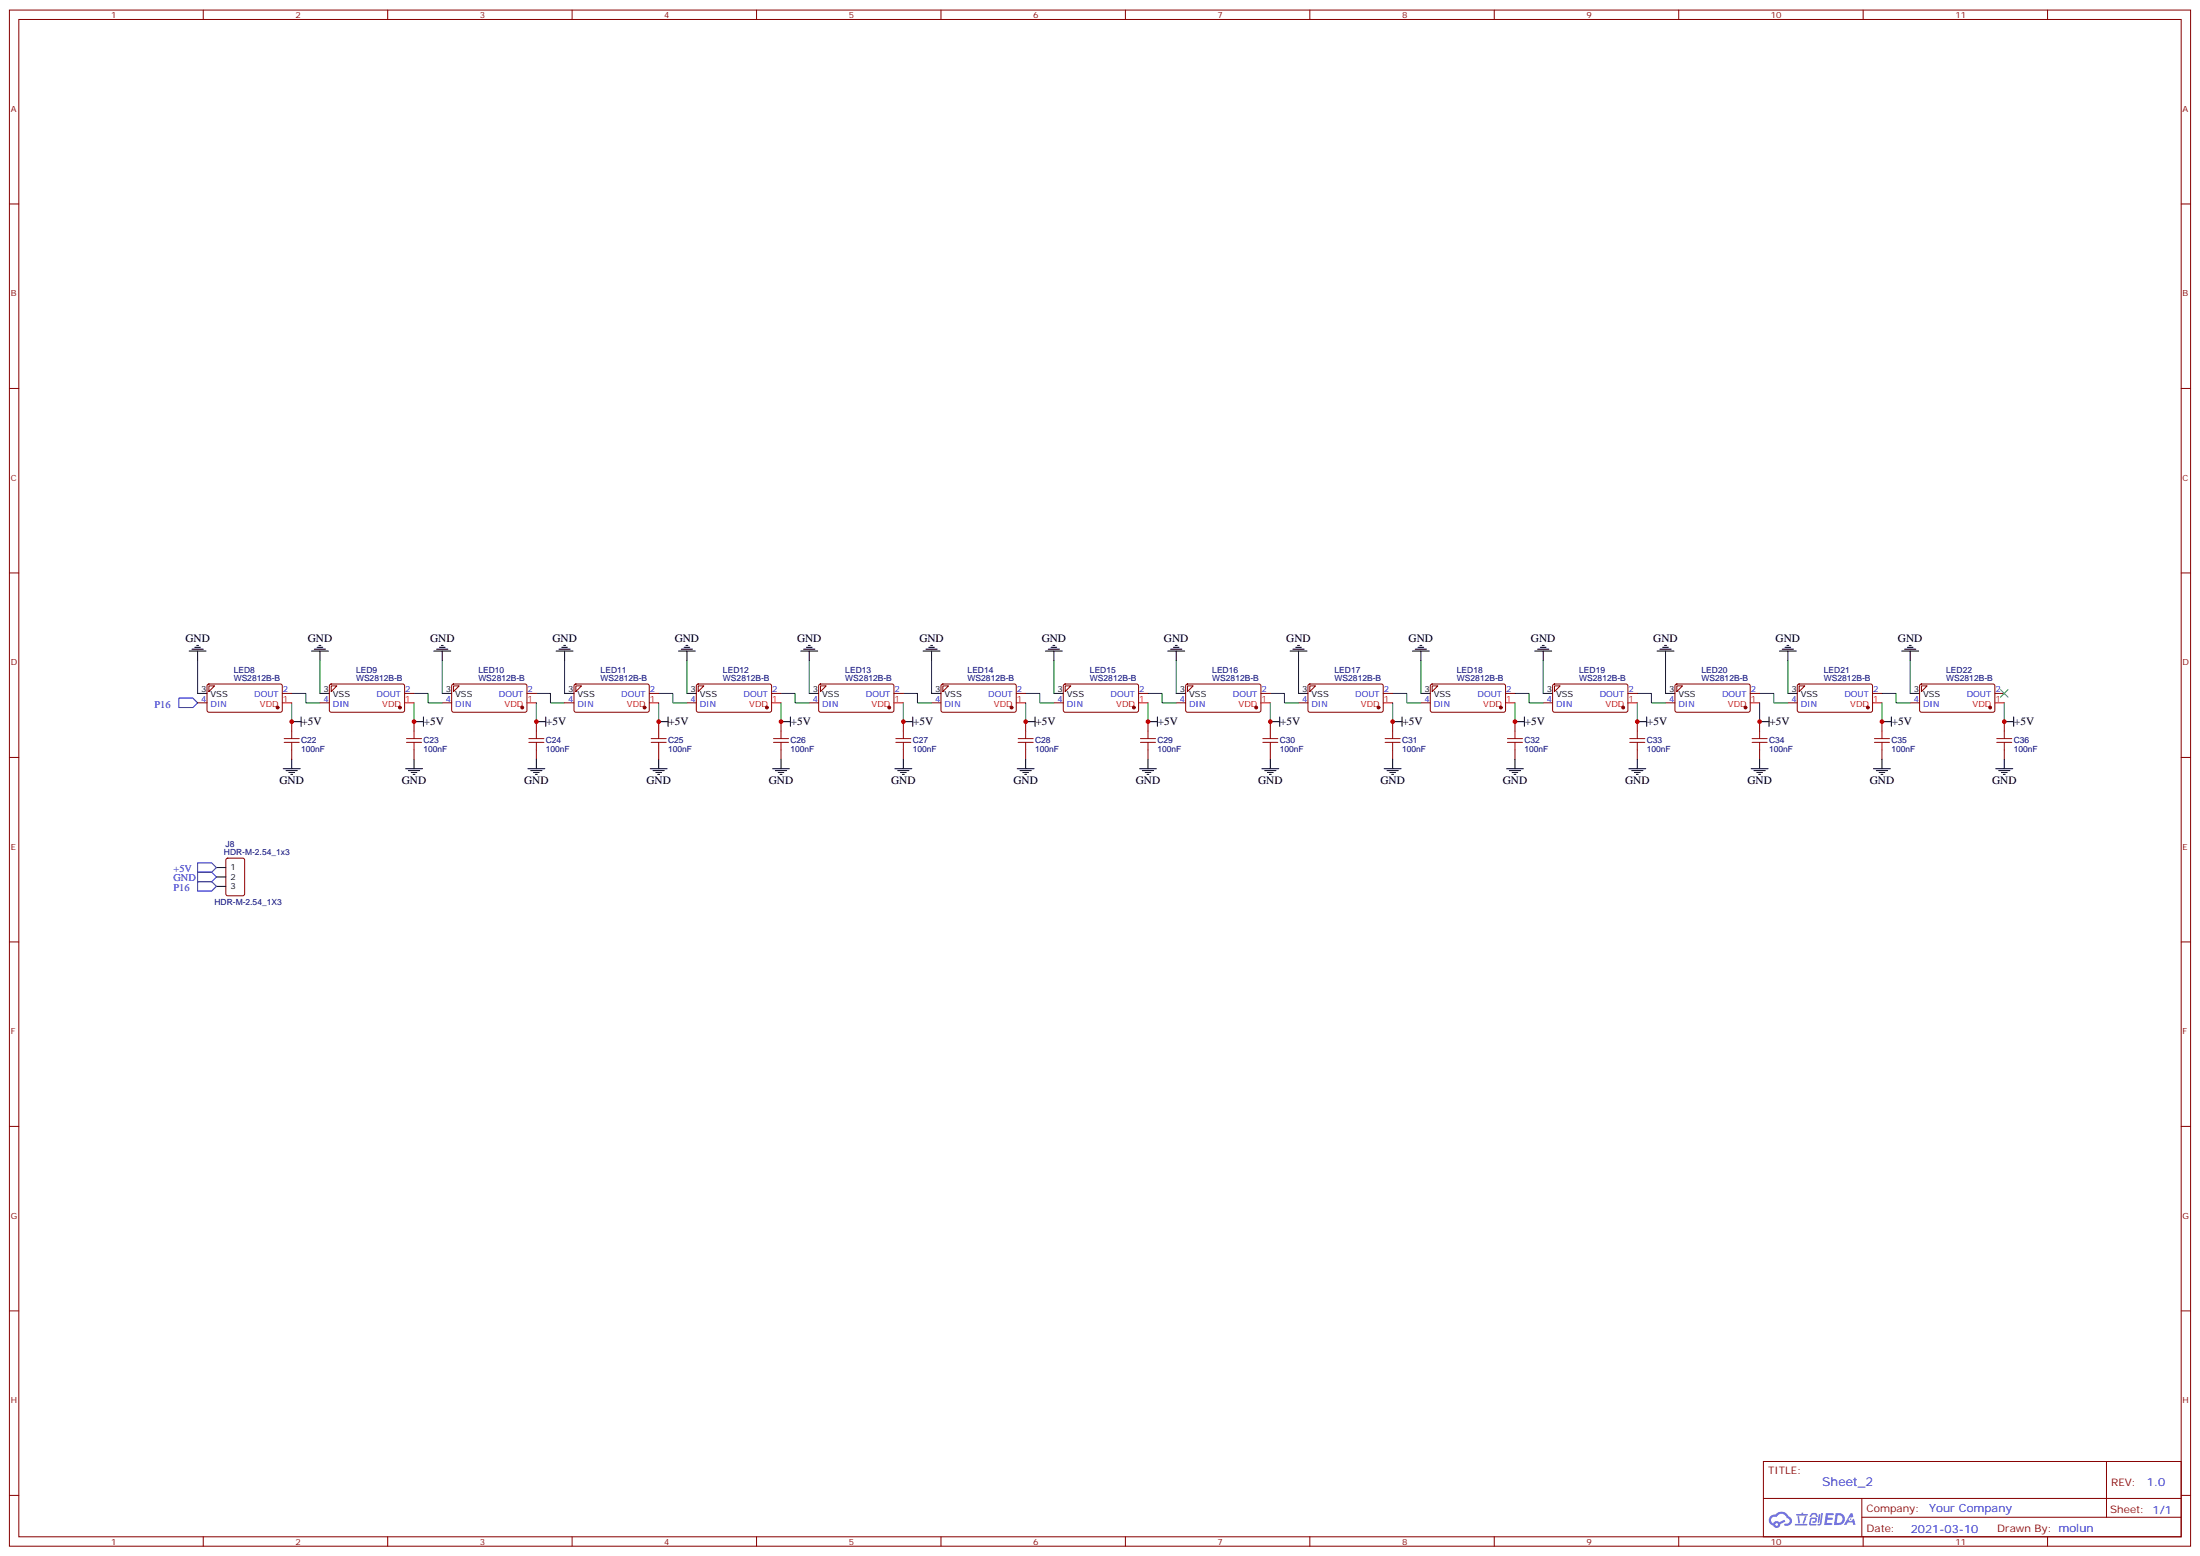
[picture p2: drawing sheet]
<svg xmlns="http://www.w3.org/2000/svg" width="825mm" height="583mm" viewBox="0 0 825 583" stroke-linecap="round" stroke-linejoin="round" font-family="sans-serif">
<g fill="none" stroke="#870000" stroke-width=".37">
<path d="M3.5 3.8h817.8v575.7h-817.8zM7.1 7.3h810.6v568.7h-810.6zM76.2 3.8v3.5M145.3 3.8v3.5M214.5 3.8v3.5M283.6 3.8v3.5M352.8 3.8v3.5M421.9 3.8v3.5M491.1 3.8v3.5M560.2 3.8v3.5M629.4 3.8v3.5M698.5 3.8v3.5"/>
<path d="M767.6 3.8v3.5M3.5 76.4h3.6M817.7 76.4h3.6M3.5 145.6h3.6M817.7 145.6h3.6M3.5 214.7h3.6M817.7 214.7h3.6M3.5 283.9h3.6M817.7 283.9h3.6M3.5 353h3.6M817.7 353h3.6M3.5 422.2h3.6"/>
<path d="M817.7 422.2h3.6M3.5 491.3h3.6M817.7 491.3h3.6M661.1 547.8h156.6v28.2h-156.6zM789.7 547.8v20.9M3.5 560.5h3.6M76.2 576v3.5M145.3 576v3.5M214.5 576v3.5M283.6 576v3.5M352.8 576v3.5M421.9 576v3.5"/>
<path d="M491.1 576v3.5M560.2 576v3.5M629.4 576v3.5M661.1 561.6h156.5M698 568.7h119.6M698 561.6v14.1M698.5 576v3.5M767.6 576v3.5M817.7 560.5h3.6"/>
</g>
<g fill="#5487ff">
<path d="M684.5 567.1l2.9 .2-.1 .5-2 .1-.1 .9h1.6l.4 .4-.4 .4h-1.7l-.2 1.2h1.8l.2 .4-.1 .3-2.9 .1z"/>
<path d="M693.8 567.1h.7l.3 1.4-.6 .3a.74 .74 0 0 0-1.1 .3 .74 .74 0 0 0 .5 1 .74 .74 0 0 0 .9-.6l.5-.3 .7 2.3h-.9l-.2-.9h-1.9l-.5 .9h-.9z"/>
<path d="M681.9 567.5h.6l-.4 3a.31 .31 0 0 1-.3 .2 .31 .31 0 0 1-.3-.3z"/>
<path d="M682.8 567.1h.6l-.5 3.9a.89 .89 0 0 1-.7 .7 .89 .89 0 0 1-.9-.3l1-.4z"/>
<path d="M679.2 567.2l1.8-.1 .4 1.4-.5 .1-.5-1-.8 .1-.6 .9-.6-.1z"/>
<path d="M678.8 568.9l1.8-.2a1.1 1.1 0 0 1 .5 1.1 1.1 1.1 0 0 1-.8 .9h-.6a.29 .29 0 0 1-.3-.3 .29 .29 0 0 1 .3-.3h.7l.2-.8-1.4 .1-.4 1.7 1.9 .1a.29 .29 0 0 1 .3 .3 .29 .29 0 0 1-.3 .2h-2l-.4-.3z"/>
<path d="M672.9 571.2h4.4a.3 .3 0 0 1 .3 .3 .3 .3 0 0 1-.3 .2h-4.3z"/>
<path d="M676.7 568.2h.6a3.6 3.6 0 0 1-1.2 2.8l-.2-.2z"/>
<path d="M673.9 568.3h.6l.3 2.4-.3 .3-.3-.2z"/>
<path d="M673.5 567.4h1.9l.2-.5h.5l-.1 .5h1.5a.29 .29 0 0 1 .3 .4 .29 .29 0 0 1-.3 .2h-3.9z"/>
<path d="M688.2 567.1l-.6 4.5h1.4a2.27 2.27 0 0 0 2.7-2.3 2.27 2.27 0 0 0-2.7-2.2zM689 567.9a1.54 1.54 0 0 1 1.8 1.7 1.54 1.54 0 0 1-2.2 1.2z"/>
<path d="M663.8 568.2a2.09 2.09 0 0 0 1 3.6 1.37 1.37 0 0 0 1.5 .9 1.37 1.37 0 0 0 1.1-1.4l2-1-.5-.7-1.8 .9a1.4 1.4 0 0 0-2.3 .4 1.32 1.32 0 0 1-.6-1.8 1.32 1.32 0 0 1 1.9-.5 2.02 2.02 0 0 1 2-1.2 2.02 2.02 0 0 1 1.8 1.6 1.09 1.09 0 0 1 1 1.4 1.09 1.09 0 0 1-1.5 .6 .41 .41 0 0 0-.5 .4 .41 .41 0 0 0 .4 .5 1.89 1.89 0 0 0 2.4-1.2 1.89 1.89 0 0 0-1.2-2.4 2.98 2.98 0 0 0-5-.7l-1 .2zM665.6 571.4a.52 .52 0 0 1 1 0 .52 .52 0 0 1-1 0z"/>
<circle cx="693.8" cy="569.4" r=".28"/>
</g>
<path d="M67 261.7h5.3l1.8 1.7-1.8 1.8h-5.3zM74.1 323.4h5.3l1.7 1.8-1.7 1.7h-5.3zM74.1 326.9h5.3l1.7 1.8-1.7 1.7h-5.3zM74.1 330.4h5.3l1.7 1.8-1.7 1.8h-5.3z" fill="none" stroke="#00f" stroke-width=".37"/>
<g fill="none" stroke="#000" stroke-width=".37">
<path d="M70.9 244h6.4M72 243.3h4.2M73 242.6h2.1M73.7 241.9h.7M74.1 244v3.5M74.1 259.9h3.5M116.8 244h6.3M117.8 243.3h4.3M118.9 242.6h2.1M119.6 241.9h.7M119.9 259.9h3.6M119.9 244v3.5"/>
<path d="M162.6 244h6.4M163.7 243.3h4.2M164.7 242.6h2.2M165.5 241.9h.7M165.8 259.9h3.5M165.8 244v3.5M208.5 244h6.3M209.5 243.3h4.3M210.6 242.6h2.1M211.3 241.9h.7M211.7 259.9h3.5M211.7 244v3.5"/>
<path d="M254.4 244h6.3M255.4 243.3h4.2M256.5 242.6h2.1M257.2 241.9h.7M257.5 259.9h3.6M257.5 244v3.5M300.2 244h6.4M301.3 243.3h4.2M302.3 242.6h2.1M303 241.9h.7M303.4 259.9h3.5M303.4 244v3.5"/>
<path d="M346.1 244h6.3M347.1 243.3h4.3M348.2 242.6h2.1M348.9 241.9h.7M349.2 259.9h3.6M349.2 244v3.5M391.9 244h6.4M393 243.3h4.2M394.1 242.6h2.1M394.8 241.9h.7M395.1 259.9h3.5M395.1 244v3.5"/>
<path d="M437.8 244h6.3M438.9 243.3h4.2M439.9 242.6h2.1M440.6 241.9h.7M441 259.9h3.5M441 244v3.5M483.7 244h6.3M484.7 243.3h4.2M485.8 242.6h2.1M486.5 241.9h.7M486.8 259.9h3.6M486.8 244v3.5"/>
<path d="M529.5 244h6.4M530.6 243.3h4.2M531.6 242.6h2.2M532.3 241.9h.7M532.7 259.9h3.5M532.7 244v3.5M575.4 244h6.3M576.4 243.3h4.3M577.5 242.6h2.1M578.2 241.9h.7M578.6 259.9h3.5M578.6 244v3.5"/>
<path d="M621.2 244h6.4M622.3 243.3h4.2M623.4 242.6h2.1M624.1 241.9h.7M624.4 259.9h3.5M624.4 244v3.5M667.1 244h6.4M668.2 243.3h4.2M669.2 242.6h2.1M669.9 241.9h.7M670.3 259.9h3.5M670.3 244v3.5"/>
<path d="M713 244h6.3M714 243.3h4.3M715.1 242.6h2.1M715.8 241.9h.7M716.1 259.9h3.6M716.1 244v3.5M109.4 270.5h3.5M112.9 268.7v3.5M155.2 270.5h3.5M158.7 268.7v3.5M201.1 270.5h3.5M204.6 268.7v3.5"/>
<path d="M246.9 270.5h3.6M250.5 268.7v3.5M292.8 270.5h3.5M296.3 268.7v3.5M338.7 270.5h3.5M342.2 268.7v3.5M384.5 270.5h3.6M388.1 268.7v3.5M430.4 270.5h3.5M433.9 268.7v3.5M476.2 270.5h3.6M479.8 268.7v3.5"/>
<path d="M522.1 270.5h3.5M525.6 268.7v3.5M568 270.5h3.5M571.5 268.7v3.5M613.8 270.5h3.6M617.4 268.7v3.5M659.7 270.5h3.5M663.2 268.7v3.5M705.6 270.5h3.5M709.1 268.7v3.5M751.4 270.5h3.5M754.9 268.7v3.5"/>
<path d="M106.2 288.1h6.3M107.2 288.8h4.3M108.3 289.5h2.1M109 290.2h.7M109.4 284.6v3.5M152 288.1h6.4M153.1 288.8h4.2M154.2 289.5h2.1M154.9 290.2h.7M155.2 284.6v3.5M197.9 288.1h6.4M199 288.8h4.2"/>
<path d="M200 289.5h2.1M200.7 290.2h.7M201.1 284.6v3.5M243.8 288.1h6.3M244.8 288.8h4.3M245.9 289.5h2.1M246.6 290.2h.7M246.9 284.6v3.5M289.6 288.1h6.4M290.7 288.8h4.2M291.7 289.5h2.2M292.5 290.2h.7"/>
<path d="M292.8 284.6v3.5M335.5 288.1h6.3M336.5 288.8h4.3M337.6 289.5h2.1M338.3 290.2h.7M338.7 284.6v3.5M381.4 288.1h6.3M382.4 288.8h4.2M383.5 289.5h2.1M384.2 290.2h.7M384.5 284.6v3.5M427.2 288.1h6.4"/>
<path d="M428.3 288.8h4.2M429.3 289.5h2.1M430 290.2h.7M430.4 284.6v3.5M473.1 288.1h6.3M474.1 288.8h4.3M475.2 289.5h2.1M475.9 290.2h.7M476.2 284.6v3.5M518.9 288.1h6.4M520 288.8h4.2M521.1 289.5h2.1"/>
<path d="M521.8 290.2h.7M522.1 284.6v3.5M564.8 288.1h6.3M565.9 288.8h4.2M566.9 289.5h2.1M567.6 290.2h.7M568 284.6v3.5M610.7 288.1h6.3M611.7 288.8h4.2M612.8 289.5h2.1M613.5 290.2h.7M613.8 284.6v3.5"/>
<path d="M656.5 288.1h6.4M657.6 288.8h4.2M658.6 289.5h2.2M659.3 290.2h.7M659.7 284.6v3.5M702.4 288.1h6.3M703.4 288.8h4.3M704.5 289.5h2.1M705.2 290.2h.7M705.6 284.6v3.5M748.2 288.1h6.4M749.3 288.8h4.2"/>
<path d="M750.4 289.5h2.1M751.1 290.2h.7M751.4 284.6v3.5M81.1 332.2h3.6M81.1 325.2h3.6M81.1 328.7h3.6"/>
</g>
<g fill="none" stroke="#008700" stroke-width=".37">
<path d="M74.1 247.5v12.4M109.4 259.9h5.3v3.5h5.2M119.9 247.5v12.4M155.2 259.9h5.3v3.5h5.3M165.8 247.5v12.4M201.1 259.9h5.3v3.5h5.3M211.7 247.5v12.4M246.9 259.9h5.3v3.5h5.3M257.5 247.5v12.4M292.8 259.9h5.3v3.5h5.3M303.4 247.5v12.4M338.7 259.9h5.3v3.5h5.2"/>
<path d="M349.2 247.5v12.4M384.5 259.9h5.3v3.5h5.3M395.1 247.5v12.4M430.4 259.9h5.3v3.5h5.3M441 247.5v12.4M476.2 259.9h5.3v3.5h5.3M486.8 247.5v12.4M522.1 259.9h5.3v3.5h5.3M532.7 247.5v12.4M568 259.9h5.3v3.5h5.3M578.6 247.5v12.4M613.8 259.9h5.3v3.5h5.3"/>
<path d="M624.4 247.5v12.4M659.7 259.9h5.3v3.5h5.3M670.3 247.5v12.4M705.6 259.9h5.2v3.5h5.3M716.1 247.5v12.4M109.4 263.4v7.1M155.2 263.4v7.1M201.1 263.4v7.1M246.9 263.4v7.1M292.8 263.4v7.1M338.7 263.4v7.1M384.5 263.4v7.1"/>
<path d="M430.4 263.4v7.1M476.2 263.4v7.1M522.1 263.4v7.1M568 263.4v7.1M613.8 263.4v7.1M659.7 263.4v7.1M705.6 263.4v7.1M751.4 263.4v7.1"/>
</g>
<g fill="none" stroke="#870000" stroke-width=".37">
<path d="M77.8 256.6l.5-.2h27.1l.4 .7v9.4l-.7 .4h-27.1l-.4-.7v-9.1zM78.3 257.1h2.1l-2.1 2.1zM105.8 259.9h3.6M123.7 256.6l.5-.2h27.1l.4 .7-.1 9.4-.6 .4h-27.1l-.4-.7v-9.1zM124.2 257.1h2.1l-2.1 2.1zM151.7 259.9h3.5M169.6 256.6l.4-.2h27.1l.5 .7-.1 9.4-.7 .4h-27l-.5-.7v-9.1zM170 257.1h2.2l-2.2 2.1zM197.6 259.9h3.5M215.4 256.6l.5-.2h27.1l.4 .7v9.4l-.7 .4h-27.1l-.4-.7v-9.1zM215.9 257.1h2.1l-2.1 2.1zM243.4 259.9h3.5"/>
<path d="M261.3 256.6l.5-.2h27l.5 .7-.1 9.4-.6 .4h-27.1l-.4-.7v-9.1zM261.8 257.1h2.1l-2.1 2.1zM289.3 259.9h3.5M307.2 256.6l.4-.2h27.1l.4 .7v9.4l-.7 .4h-27.1l-.4-.7v-9.1zM307.6 257.1h2.1l-2.1 2.1zM335.1 259.9h3.6M353 256.6l.5-.2h27.1l.4 .7-.1 9.4-.6 .4h-27.1l-.4-.7v-9.1zM353.5 257.1h2.1l-2.1 2.1zM381 259.9h3.5M398.9 256.6l.4-.2h27.1l.5 .7-.1 9.4-.6 .4h-27.1l-.5-.7v-9.1zM399.3 257.1h2.2l-2.2 2.1zM426.9 259.9h3.5"/>
<path d="M444.7 256.6l.5-.2h27.1l.4 .7v9.4l-.7 .4h-27.1l-.4-.7v-9.1zM445.2 257.1h2.1l-2.1 2.1zM472.7 259.9h3.5M490.6 256.6l.5-.2h27.1l.4 .7-.1 9.4-.6 .4h-27.1l-.4-.7v-9.1zM491.1 257.1h2.1l-2.1 2.1zM518.6 259.9h3.5M536.5 256.6l.4-.2h27.1l.4 .7v9.4l-.7 .4h-27l-.5-.7v-9.1zM536.9 257.1h2.1l-2.1 2.1zM564.4 259.9h3.6M582.3 256.6l.5-.2h27.1l.4 .7-.1 9.4-.6 .4h-27.1l-.4-.7v-9.1zM582.8 257.1h2.1l-2.1 2.1zM610.3 259.9h3.5"/>
<path d="M628.2 256.6l.4-.2h27.1l.5 .7-.1 9.4-.6 .4h-27.1l-.5-.7v-9.1zM628.6 257.1h2.2l-2.2 2.1zM656.2 259.9h3.5M674 256.6l.5-.2h27.1l.4 .7v9.4l-.7 .4h-27.1l-.4-.7v-9.1zM674.5 257.1h2.1l-2.1 2.1zM702 259.9h3.6M719.9 256.6l.5-.2h27.1l.4 .7-.1 9.4-.6 .4h-27.1l-.4-.7v-9.1zM720.4 257.1h2.1l-2.1 2.1zM747.9 259.9h3.5M74.1 263.4h3.5M109.4 270.5v3.5M119.9 263.4h3.6"/>
<path d="M155.2 270.5v3.5M165.8 263.4h3.5M201.1 270.5v3.5M211.7 263.4h3.5M246.9 270.5v3.5M257.5 263.4h3.6M292.8 270.5v3.5M303.4 263.4h3.5M338.7 270.5v3.5M349.2 263.4h3.6M384.5 270.5v3.5M395.1 263.4h3.5"/>
<path d="M430.4 270.5v3.5M441 263.4h3.5M476.2 270.5v3.5M486.8 263.4h3.6M522.1 270.5v3.5M532.7 263.4h3.5M568 270.5v3.5M578.6 263.4h3.5M613.8 270.5v3.5M624.4 263.4h3.5M659.7 270.5v3.5M670.3 263.4h3.5"/>
<path d="M705.6 270.5v3.5M716.1 263.4h3.6M751.4 270.5v3.5M109.4 281.1v3.5M155.2 281.1v3.5M201.1 281.1v3.5M246.9 281.1v3.5M292.8 281.1v3.5M338.7 281.1v3.5M384.5 281.1v3.5M430.4 281.1v3.5M476.2 281.1v3.5"/>
<path d="M522.1 281.1v3.5M568 281.1v3.5M613.8 281.1v3.5M659.7 281.1v3.5M705.6 281.1v3.5M751.4 281.1v3.5M84.9 321.8l.5-.2h5.6l.7 .5v12.9l-.4 .7h-5.9l-.7-.4v-13z"/>
</g>
<g fill="none" stroke="#f00" stroke-width=".37">
<path d="M105.8 263.4h3.6M151.7 263.4h3.5M197.6 263.4h3.5M243.4 263.4h3.5M289.3 263.4h3.5M335.1 263.4h3.6M381 263.4h3.5M426.9 263.4h3.5M472.7 263.4h3.5M518.6 263.4h3.5M564.4 263.4h3.6M610.3 263.4h3.5"/>
<path d="M656.2 263.4h3.5M702 263.4h3.6M747.9 263.4h3.5"/>
</g>
<g fill="#870000" stroke="#870000" stroke-width=".37">
<circle cx="746.1" cy="265.2" r=".53"/>
<circle cx="700.3" cy="265.2" r=".53"/>
<circle cx="654.4" cy="265.2" r=".53"/>
<circle cx="608.5" cy="265.2" r=".53"/>
<circle cx="562.7" cy="265.2" r=".53"/>
<circle cx="516.8" cy="265.2" r=".53"/>
<circle cx="471" cy="265.2" r=".53"/>
<circle cx="425.1" cy="265.2" r=".53"/>
<circle cx="379.2" cy="265.2" r=".53"/>
<circle cx="333.4" cy="265.2" r=".53"/>
<circle cx="287.5" cy="265.2" r=".53"/>
<circle cx="241.7" cy="265.2" r=".53"/>
<circle cx="195.8" cy="265.2" r=".53"/>
<circle cx="149.9" cy="265.2" r=".53"/>
<circle cx="104.1" cy="265.2" r=".53"/>
</g>
<g fill="none" stroke="#a10000" stroke-width=".37">
<path d="M106.5 278.2h5.7M106.5 276.8h5.7M109.4 274v2.8M109.4 278.2v2.9M152.4 278.2h5.6M152.4 276.8h5.6M155.2 274v2.8M155.2 278.2v2.9M198.3 278.2h5.6M198.3 276.8h5.6M201.1 274v2.8M201.1 278.2v2.9"/>
<path d="M244.1 278.2h5.7M244.1 276.8h5.7M246.9 274v2.8M246.9 278.2v2.9M290 278.2h5.6M290 276.8h5.6M292.8 274v2.8M292.8 278.2v2.9M335.8 278.2h5.7M335.8 276.8h5.7M338.7 274v2.8M338.7 278.2v2.9"/>
<path d="M381.7 278.2h5.6M381.7 276.8h5.6M384.5 274v2.8M384.5 278.2v2.9M427.6 278.2h5.6M427.6 276.8h5.6M430.4 274v2.8M430.4 278.2v2.9M473.4 278.2h5.7M473.4 276.8h5.7M476.2 274v2.8M476.2 278.2v2.9"/>
<path d="M519.3 278.2h5.6M519.3 276.8h5.6M522.1 274v2.8M522.1 278.2v2.9M565.1 278.2h5.7M565.1 276.8h5.7M568 274v2.8M568 278.2v2.9M611 278.2h5.7M611 276.8h5.7M613.8 274v2.8M613.8 278.2v2.9"/>
<path d="M656.9 278.2h5.6M656.9 276.8h5.6M659.7 274v2.8M659.7 278.2v2.9M702.7 278.2h5.7M702.7 276.8h5.7M705.6 274v2.8M705.6 278.2v2.9M748.6 278.2h5.6M748.6 276.8h5.6M751.4 274v2.8M751.4 278.2v2.9"/>
</g>
<path d="M750 258.5l2.8 2.8M752.8 258.5l-2.8 2.8" fill="none" stroke="#3c3" stroke-width=".37"/>
<g fill="#c00">
<circle cx="751.4" cy="270.5" r=".88"/>
<circle cx="705.6" cy="270.5" r=".88"/>
<circle cx="659.7" cy="270.5" r=".88"/>
<circle cx="613.8" cy="270.5" r=".88"/>
<circle cx="568" cy="270.5" r=".88"/>
<circle cx="522.1" cy="270.5" r=".88"/>
<circle cx="476.3" cy="270.5" r=".88"/>
<circle cx="430.4" cy="270.5" r=".88"/>
<circle cx="384.5" cy="270.5" r=".88"/>
<circle cx="338.7" cy="270.5" r=".88"/>
<circle cx="292.8" cy="270.5" r=".88"/>
<circle cx="246.9" cy="270.5" r=".88"/>
<circle cx="201.1" cy="270.5" r=".88"/>
<circle cx="155.2" cy="270.5" r=".88"/>
<circle cx="109.4" cy="270.5" r=".88"/>
</g>
<text font-size="4.6" fill="#00f" x="683.2" y="556.8">Sheet_2</text>
<g font-size="4.2">
<text x="69.5" y="240.8">GND</text>
<text x="115.4" y="240.8">GND</text>
<text x="161.2" y="240.8">GND</text>
<text x="207.1" y="240.8">GND</text>
<text x="252.9" y="240.8">GND</text>
<text x="298.8" y="240.8">GND</text>
<text x="344.7" y="240.8">GND</text>
<text x="390.5" y="240.8">GND</text>
<text x="436.4" y="240.8">GND</text>
<text x="482.3" y="240.8">GND</text>
<text x="528.1" y="240.8">GND</text>
<text x="574" y="240.8">GND</text>
<text x="619.8" y="240.8">GND</text>
<text x="665.7" y="240.8">GND</text>
<text x="711.6" y="240.8">GND</text>
<text x="113.1" y="271.9">+5V</text>
<text x="158.9" y="271.9">+5V</text>
<text x="204.8" y="271.9">+5V</text>
<text x="250.7" y="271.9">+5V</text>
<text x="296.5" y="271.9">+5V</text>
<text x="342.4" y="271.9">+5V</text>
<text x="388.2" y="271.9">+5V</text>
<text x="434.1" y="271.9">+5V</text>
<text x="480" y="271.9">+5V</text>
<text x="525.8" y="271.9">+5V</text>
<text x="571.7" y="271.9">+5V</text>
<text x="617.5" y="271.9">+5V</text>
<text x="663.4" y="271.9">+5V</text>
<text x="709.3" y="271.9">+5V</text>
<text x="755.1" y="271.9">+5V</text>
<text x="104.8" y="293.8">GND</text>
<text x="150.6" y="293.8">GND</text>
<text x="196.5" y="293.8">GND</text>
<text x="242.4" y="293.8">GND</text>
<text x="288.2" y="293.8">GND</text>
<text x="334.1" y="293.8">GND</text>
<text x="379.9" y="293.8">GND</text>
<text x="425.8" y="293.8">GND</text>
<text x="471.7" y="293.8">GND</text>
<text x="517.5" y="293.8">GND</text>
<text x="563.4" y="293.8">GND</text>
<text x="609.2" y="293.8">GND</text>
<text x="655.1" y="293.8">GND</text>
<text x="701" y="293.8">GND</text>
<text x="746.8" y="293.8">GND</text>
</g>
<g font-size="4.2" fill="#00f">
<text x="804.9" y="557">1.0</text>
<text x="723.3" y="566.6">Your Company</text>
<text x="716.4" y="574.4">2021-03-10</text>
</g>
<g font-size="3.9" fill="#00f">
<text x="57.9" y="265.2">P16</text>
<text x="65" y="326.7">+5V</text>
<text x="65" y="330.3">GND</text>
<text x="65" y="333.8">P16</text>
</g>
<g font-size="3.9" fill="#800">
<text x="662.9" y="552.3">TITLE:</text>
<text x="791.5" y="557">REV:</text>
<text x="699.8" y="566.5">Company:</text>
<text x="791.1" y="567.2">Sheet: 1/1</text>
<text x="699.8" y="574.2">Date:</text>
<text x="748.8" y="574.3">Drawn By: molun</text>
</g>
<g font-size="3.2" fill="#800">
<text x="41.6" y="6.8">1</text>
<text x="110.8" y="6.8">2</text>
<text x="179.9" y="6.8">3</text>
<text x="249.1" y="6.8">4</text>
<text x="318.2" y="6.8">5</text>
<text x="387.3" y="6.8">6</text>
<text x="456.5" y="6.8">7</text>
<text x="525.6" y="6.8">8</text>
<text x="594.8" y="6.8">9</text>
<text x="663.9" y="6.8">10</text>
<text x="733.1" y="6.8">11</text>
<text x="4.1" y="41.9">A</text>
<text x="818.3" y="41.9">A</text>
<text x="4.1" y="111">B</text>
<text x="818.3" y="111">B</text>
<text x="4.1" y="180.2">C</text>
<text x="818.3" y="180.2">C</text>
<text x="4.1" y="249.3">D</text>
<text x="818.3" y="249.3">D</text>
<text x="4.1" y="318.5">E</text>
<text x="818.3" y="318.5">E</text>
<text x="4.1" y="387.6">F</text>
<text x="818.3" y="387.6">F</text>
<text x="4.1" y="456.7">G</text>
<text x="818.3" y="456.7">G</text>
<text x="4.1" y="525.9">H</text>
<text x="818.3" y="525.9">H</text>
<text x="41.6" y="579">1</text>
<text x="110.8" y="579">2</text>
<text x="179.9" y="579">3</text>
<text x="249.1" y="579">4</text>
<text x="318.2" y="579">5</text>
<text x="387.3" y="579">6</text>
<text x="456.5" y="579">7</text>
<text x="525.6" y="579">8</text>
<text x="594.8" y="579">9</text>
<text x="663.9" y="579">10</text>
<text x="733.1" y="579">11</text>
</g>
<g font-size="3.2" fill="#000080">
<text x="87.6" y="255.3">WS2812B-B</text>
<text x="87.6" y="252.1">LED8</text>
<text x="133.5" y="255.3">WS2812B-B</text>
<text x="133.5" y="252.1">LED9</text>
<text x="179.3" y="255.3">WS2812B-B</text>
<text x="179.3" y="252.1">LED10</text>
<text x="225.2" y="255.3">WS2812B-B</text>
<text x="225.2" y="252.1">LED11</text>
<text x="271.1" y="255.3">WS2812B-B</text>
<text x="271.1" y="252.1">LED12</text>
<text x="316.9" y="255.3">WS2812B-B</text>
<text x="316.9" y="252.1">LED13</text>
<text x="362.8" y="255.3">WS2812B-B</text>
<text x="362.8" y="252.1">LED14</text>
<text x="408.6" y="255.3">WS2812B-B</text>
<text x="408.6" y="252.1">LED15</text>
<text x="454.5" y="255.3">WS2812B-B</text>
<text x="454.5" y="252.1">LED16</text>
<text x="500.4" y="255.3">WS2812B-B</text>
<text x="500.4" y="252.1">LED17</text>
<text x="546.2" y="255.3">WS2812B-B</text>
<text x="546.2" y="252.1">LED18</text>
<text x="592.1" y="255.3">WS2812B-B</text>
<text x="592.1" y="252.1">LED19</text>
<text x="637.9" y="255.3">WS2812B-B</text>
<text x="637.9" y="252.1">LED20</text>
<text x="683.8" y="255.3">WS2812B-B</text>
<text x="683.8" y="252.1">LED21</text>
<text x="729.7" y="255.3">WS2812B-B</text>
<text x="729.7" y="252.1">LED22</text>
<text x="112.9" y="281.9">100nF</text>
<text x="112.9" y="278.6">C22</text>
<text x="158.7" y="281.9">100nF</text>
<text x="158.7" y="278.6">C23</text>
<text x="204.6" y="281.9">100nF</text>
<text x="204.6" y="278.6">C24</text>
<text x="250.5" y="281.9">100nF</text>
<text x="250.5" y="278.6">C25</text>
<text x="296.3" y="281.9">100nF</text>
<text x="296.3" y="278.6">C26</text>
<text x="342.2" y="281.9">100nF</text>
<text x="342.2" y="278.6">C27</text>
<text x="388.1" y="281.9">100nF</text>
<text x="388.1" y="278.6">C28</text>
<text x="433.9" y="281.9">100nF</text>
<text x="433.9" y="278.6">C29</text>
<text x="479.8" y="281.9">100nF</text>
<text x="479.8" y="278.6">C30</text>
<text x="525.6" y="281.9">100nF</text>
<text x="525.6" y="278.6">C31</text>
<text x="571.5" y="281.9">100nF</text>
<text x="571.5" y="278.6">C32</text>
<text x="617.4" y="281.9">100nF</text>
<text x="617.4" y="278.6">C33</text>
<text x="663.2" y="281.9">100nF</text>
<text x="663.2" y="278.6">C34</text>
<text x="709.1" y="281.9">100nF</text>
<text x="709.1" y="278.6">C35</text>
<text x="754.9" y="281.9">100nF</text>
<text x="754.9" y="278.6">C36</text>
<text x="84.6" y="317.4">J8</text>
<text x="83.9" y="320.6">HDR-M-2.54_1x3</text>
<text x="80.4" y="339.3">HDR-M-2.54_1X3</text>
</g>
<g font-size="3.2" fill="#00f">
<text x="75.4" y="263.1">4</text>
<text x="95.3" y="261.3">DOUT</text>
<text x="106" y="259.5">2</text>
<text x="121.3" y="263.1">4</text>
<text x="141.2" y="261.3">DOUT</text>
<text x="151.9" y="259.5">2</text>
<text x="167.1" y="263.1">4</text>
<text x="187" y="261.3">DOUT</text>
<text x="197.7" y="259.5">2</text>
<text x="213" y="263.1">4</text>
<text x="232.9" y="261.3">DOUT</text>
<text x="243.6" y="259.5">2</text>
<text x="258.9" y="263.1">4</text>
<text x="278.8" y="261.3">DOUT</text>
<text x="289.5" y="259.5">2</text>
<text x="304.7" y="263.1">4</text>
<text x="324.6" y="261.3">DOUT</text>
<text x="335.3" y="259.5">2</text>
<text x="350.6" y="263.1">4</text>
<text x="370.5" y="261.3">DOUT</text>
<text x="381.2" y="259.5">2</text>
<text x="396.4" y="263.1">4</text>
<text x="416.3" y="261.3">DOUT</text>
<text x="427" y="259.5">2</text>
<text x="442.3" y="263.1">4</text>
<text x="462.2" y="261.3">DOUT</text>
<text x="472.9" y="259.5">2</text>
<text x="488.2" y="263.1">4</text>
<text x="508.1" y="261.3">DOUT</text>
<text x="518.8" y="259.5">2</text>
<text x="534" y="263.1">4</text>
<text x="553.9" y="261.3">DOUT</text>
<text x="564.6" y="259.5">2</text>
<text x="579.9" y="263.1">4</text>
<text x="599.8" y="261.3">DOUT</text>
<text x="610.5" y="259.5">2</text>
<text x="625.8" y="263.1">4</text>
<text x="645.6" y="261.3">DOUT</text>
<text x="656.3" y="259.5">2</text>
<text x="671.6" y="263.1">4</text>
<text x="691.5" y="261.3">DOUT</text>
<text x="702.2" y="259.5">2</text>
<text x="717.5" y="263.1">4</text>
<text x="737.4" y="261.3">DOUT</text>
<text x="748.1" y="259.5">2</text>
<text x="78.9" y="264.8">DIN</text>
<text x="124.8" y="264.8">DIN</text>
<text x="170.6" y="264.8">DIN</text>
<text x="216.5" y="264.8">DIN</text>
<text x="262.4" y="264.8">DIN</text>
<text x="308.2" y="264.8">DIN</text>
<text x="354.1" y="264.8">DIN</text>
<text x="399.9" y="264.8">DIN</text>
<text x="445.8" y="264.8">DIN</text>
<text x="491.7" y="264.8">DIN</text>
<text x="537.5" y="264.8">DIN</text>
<text x="583.4" y="264.8">DIN</text>
<text x="629.2" y="264.8">DIN</text>
<text x="675.1" y="264.8">DIN</text>
<text x="721" y="264.8">DIN</text>
</g>
<g font-size="3.2">
<text x="75.4" y="259.5">3</text>
<text x="78.9" y="261.3">VSS</text>
<text x="121.3" y="259.5">3</text>
<text x="124.8" y="261.3">VSS</text>
<text x="167.1" y="259.5">3</text>
<text x="170.6" y="261.3">VSS</text>
<text x="213" y="259.5">3</text>
<text x="216.5" y="261.3">VSS</text>
<text x="258.9" y="259.5">3</text>
<text x="262.4" y="261.3">VSS</text>
<text x="304.7" y="259.5">3</text>
<text x="308.2" y="261.3">VSS</text>
<text x="350.6" y="259.5">3</text>
<text x="354.1" y="261.3">VSS</text>
<text x="396.4" y="259.5">3</text>
<text x="399.9" y="261.3">VSS</text>
<text x="442.3" y="259.5">3</text>
<text x="445.8" y="261.3">VSS</text>
<text x="488.2" y="259.5">3</text>
<text x="491.7" y="261.3">VSS</text>
<text x="534" y="259.5">3</text>
<text x="537.5" y="261.3">VSS</text>
<text x="579.9" y="259.5">3</text>
<text x="583.4" y="261.3">VSS</text>
<text x="625.8" y="259.5">3</text>
<text x="629.2" y="261.3">VSS</text>
<text x="671.6" y="259.5">3</text>
<text x="675.1" y="261.3">VSS</text>
<text x="717.5" y="259.5">3</text>
<text x="721" y="261.3">VSS</text>
<text x="86.4" y="326.2">1</text>
<text x="86.4" y="329.7">2</text>
<text x="86.4" y="333.3">3</text>
</g>
<g font-size="3.2" fill="#f00">
<text x="106" y="263.1">1</text>
<text x="151.9" y="263.1">1</text>
<text x="197.7" y="263.1">1</text>
<text x="243.6" y="263.1">1</text>
<text x="289.5" y="263.1">1</text>
<text x="335.3" y="263.1">1</text>
<text x="381.2" y="263.1">1</text>
<text x="427" y="263.1">1</text>
<text x="472.9" y="263.1">1</text>
<text x="518.8" y="263.1">1</text>
<text x="564.6" y="263.1">1</text>
<text x="610.5" y="263.1">1</text>
<text x="656.3" y="263.1">1</text>
<text x="702.2" y="263.1">1</text>
<text x="748.1" y="263.1">1</text>
<text x="97.5" y="264.8">VDD</text>
<text x="143.3" y="264.8">VDD</text>
<text x="189.2" y="264.8">VDD</text>
<text x="235.1" y="264.8">VDD</text>
<text x="280.9" y="264.8">VDD</text>
<text x="326.8" y="264.8">VDD</text>
<text x="372.6" y="264.8">VDD</text>
<text x="418.5" y="264.8">VDD</text>
<text x="464.4" y="264.8">VDD</text>
<text x="510.2" y="264.8">VDD</text>
<text x="556.1" y="264.8">VDD</text>
<text x="601.9" y="264.8">VDD</text>
<text x="647.8" y="264.8">VDD</text>
<text x="693.7" y="264.8">VDD</text>
<text x="739.5" y="264.8">VDD</text>
</g>
</svg>
